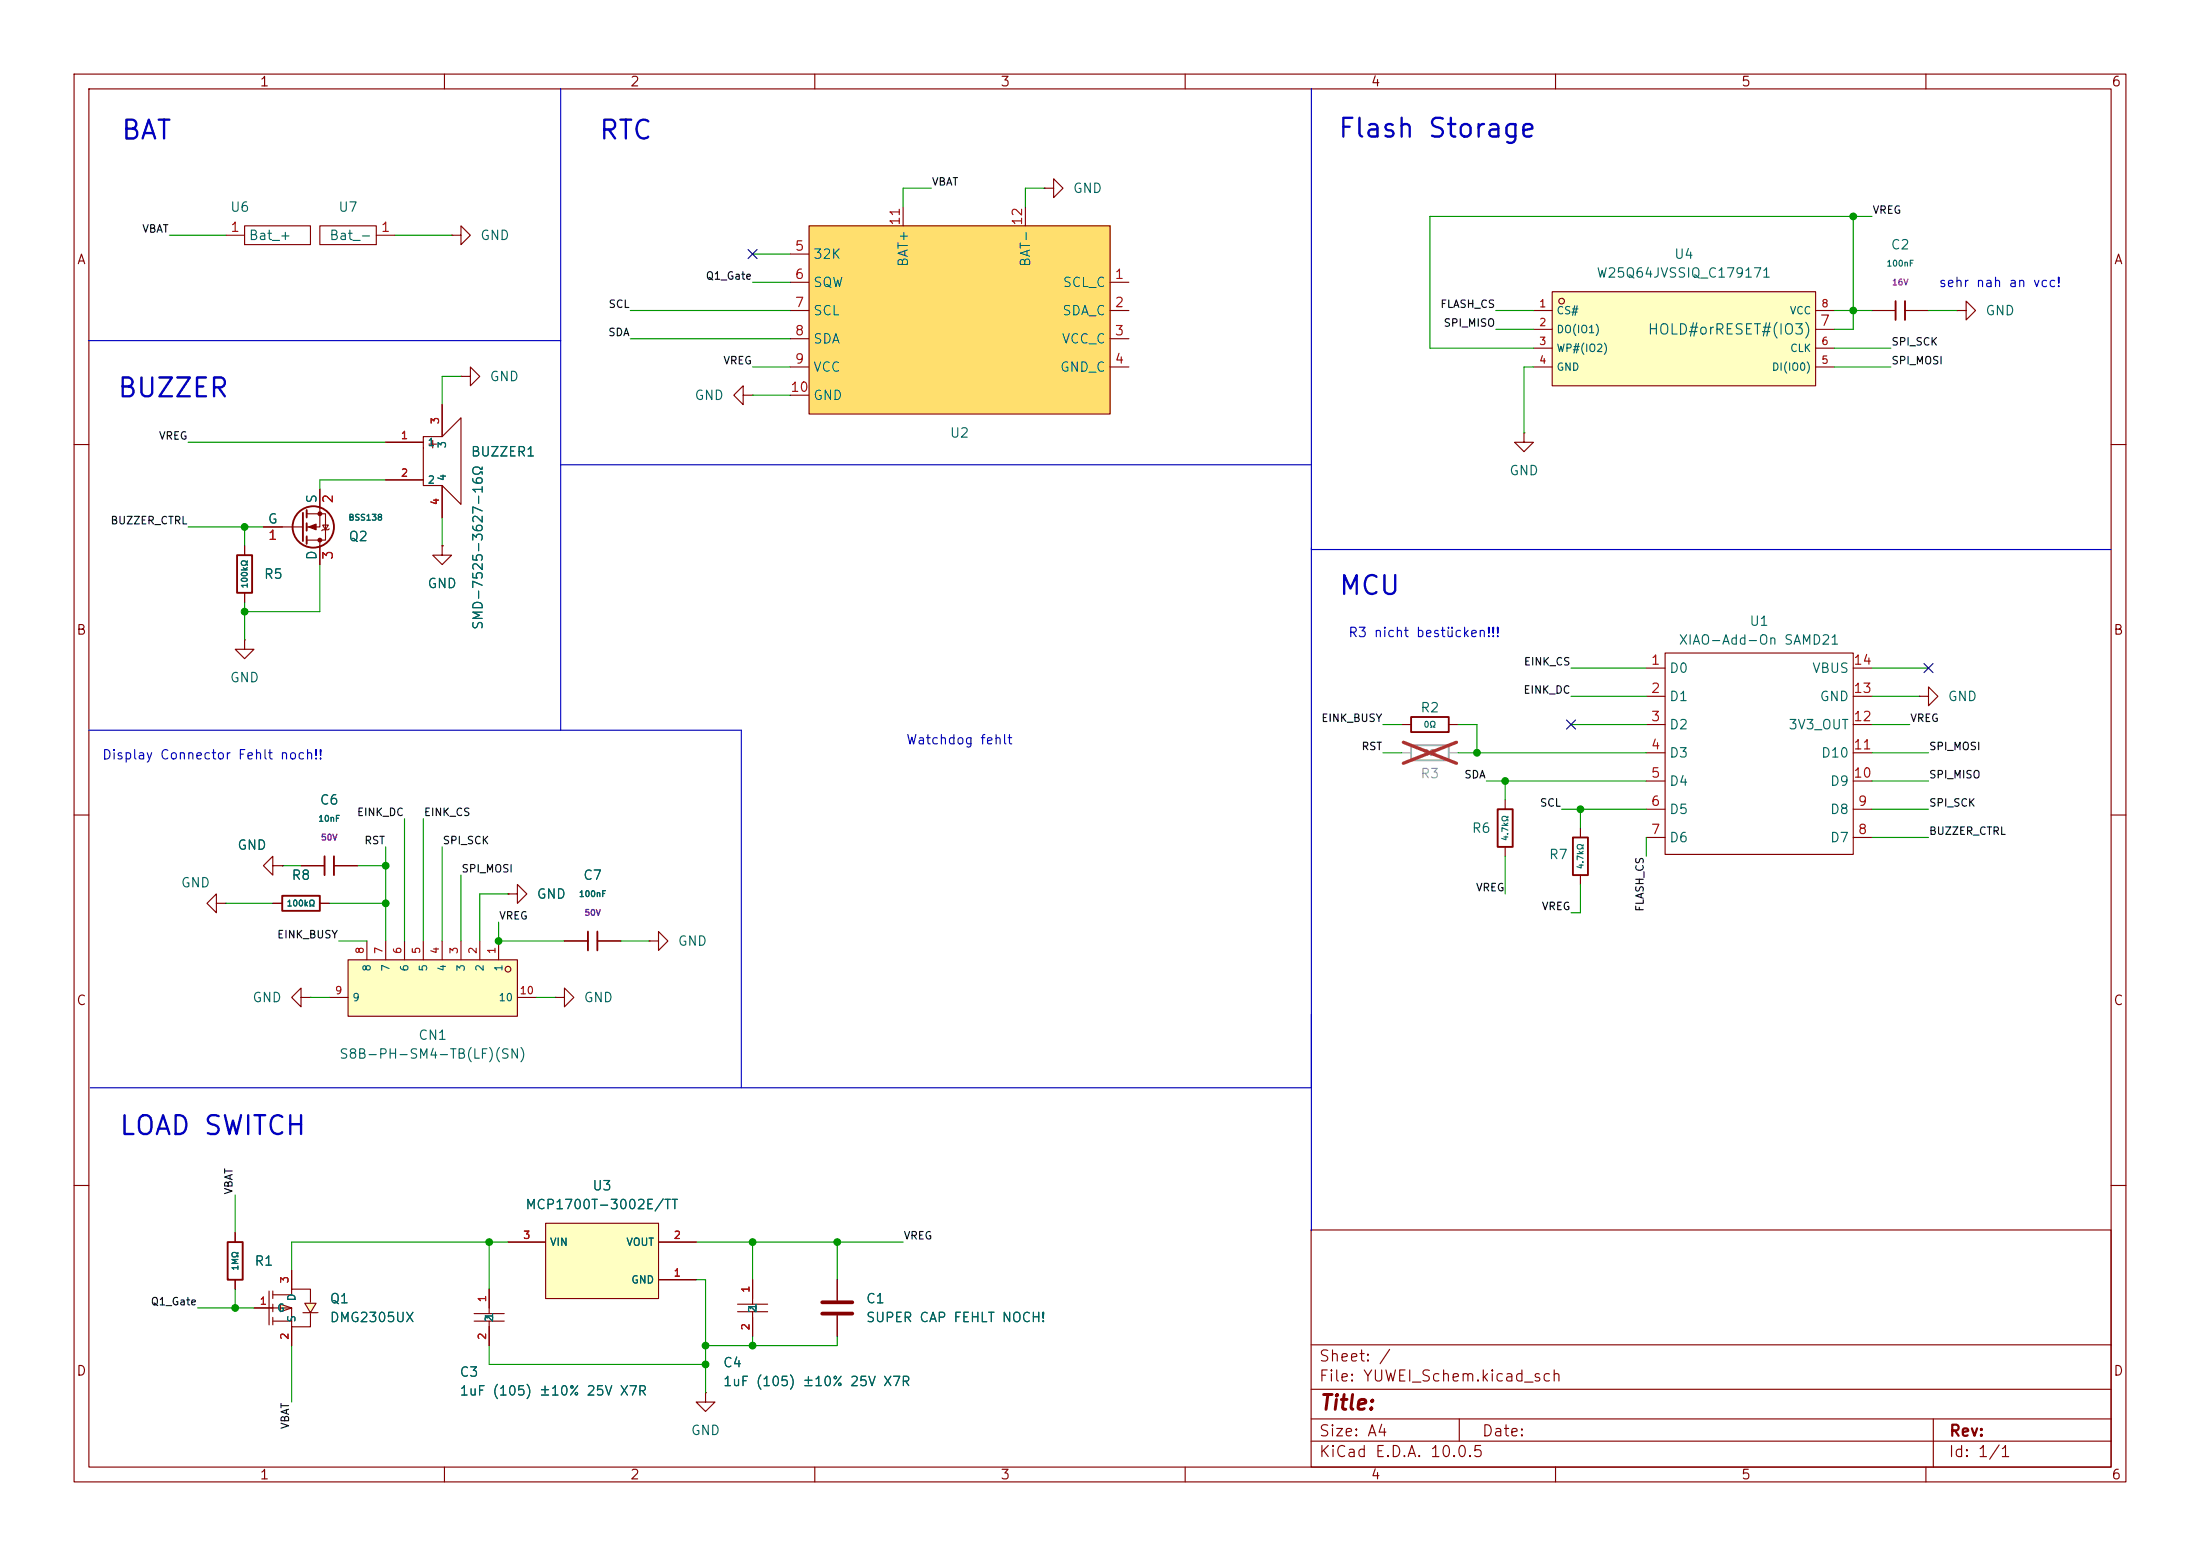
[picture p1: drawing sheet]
<svg xmlns="http://www.w3.org/2000/svg" width="297mm" height="210mm" viewBox="0 0 297 210" stroke-linecap="round" stroke-linejoin="round" font-family="sans-serif">
<g fill="none" stroke="#840000" stroke-width=".15">
<path d="M10 10h277v190h-277zM12 12h273v186h-273zM60 10v2M110 10v2M160 10v2M210 10v2M260 10v2M30.5 31.8h2.5M33 30.5h8.9v2.5h-8.9zM264.2 41.9h1.2v-1.3l1.3 1.3-1.3 1.3v-1.3M264.2 41.9h.1M10 60h2"/>
<path d="M35.6 71.1h5.3M41.4 69.3h2.5v3.6h-2.5M43.2 66v5.1h-1.8M43.2 72.9v3.3M43.6 70.9h.7l-.4 .6zM44.4 71.4l-.1 .1h-.7l-.2 .1M59.7 73.7v1.2h1.3l-1.3 1.3-1.3-1.3h1.3M59.7 73.7h.1M285 60h2M189.2 97.8h1.3M195.6 97.8h1.2M10 110h2"/>
<path d="M36.8 116.8v-1.2l-1.2 1.2 1.2 1.3v-1.3h1.3M38.1 116.8h.1M203.2 108v1.2M203.2 114.3v1.3M285 110h2M29.2 121.9v-1.2l-1.3 1.2 1.3 1.3v-1.3h1.3M30.5 121.9h.1M36.8 121.9h1.3M40.6 134.6v-1.2l-1.2 1.2 1.2 1.3v-1.3h1.3M41.9 134.6h.1M43.2 121.9h1.2M68.6 120.7h1.2v-1.3l1.3 1.3-1.3 1.2v-1.2"/>
<path d="M68.6 120.7h.1M74.9 134.6h1.3v-1.2l1.3 1.2-1.3 1.3v-1.3M74.9 134.6h.1M76.2 127h3.2M80.6 127h3.2M10 160h2M64 177.3h4.1M64 178.3h4.1M66 174v3.3M66 178.3v3.3M99.6 176h4M99.6 177h4"/>
<path d="M101.6 172.7v3.3M101.6 177v3.3M113 172.7v2.8M113 177.5v2.8M177 166h108v32h-108zM285 160h2M60 198v2M110 198v2M160 198v2M177 194.5h108M177 191.5h108M177 187.5h108"/>
<path d="M177 181.5h108M197 191.5v3M210 198v2M260 198v2M261 191.5v6.5"/>
</g>
<g fill="none" stroke="#840000" stroke-width=".25">
<path d="M40.9 69.2v3.8M41.4 68.8v1.1M41.4 70.6v1M41.4 72.4v1M190.5 96.8h5.1v2h-5.1zM202.2 109.2h2v5.1h-2zM38.1 120.9h5.1v2h-5.1zM79.4 125.7v2.6M80.6 125.7v2.6"/>
<circle cx="42.3" cy="71.1" r="2.79"/>
</g>
<g fill="#840000" stroke="#840000" stroke-width=".15">
<path d="M41.7 71.1l1-.4v.8z"/>
<circle cx="43.2" cy="72.9" r=".25"/>
<circle cx="43.2" cy="69.3" r=".25"/>
</g>
<path d="M190.5 100.6h5.1v2h-5.1z" fill="none" stroke="#a1a1a1" stroke-width=".25"/>
<path d="M189.2 101.6h1.3M195.6 101.6h1.2" fill="none" stroke="#a1a1a1" stroke-width=".15"/>
<path d="M189.5 100.2l7.1 2.8M196.6 100.2l-7.1 2.8" fill="none" stroke="#e12e31" stroke-width=".46"/>
<path d="M111 175.8h4.1M111 177.3h4.1" fill="none" stroke="#840000" stroke-width=".51"/>
<g fill="#ffffc2">
<path d="M37.8 176l1.6 .5-1.6 .5z"/>
<path d="M41.1 175.9h1.6l-.8 1.3z"/>
</g>
<g fill="none" stroke="#840000" stroke-width=".15">
<path d="M43.2 30.5h7.6v2.5h-7.6zM50.8 31.8h2.5M61 31.8h1.2v-1.3l1.3 1.3-1.3 1.2v-1.2M61 31.8h.1M62.2 50.8h1.3v-1.3l1.3 1.3-1.3 1.3v-1.3M62.2 50.8h.1M100.3 53.3v-1.2l-1.2 1.2 1.2 1.3v-1.3h1.3M101.6 53.3h.1M205.7 58.4v1.3h1.3l-1.3 1.3-1.2-1.3h1.2M205.7 58.4h.1M213.4 111.8v1.2M213.4 118.1v1.3"/>
<path d="M31.7 166.4v1.2M31.7 172.7v1.3M34.3 176.5h5.1v2.6h2.5v-1.8M36.3 174.2v4.6M36.8 174.8h2.6v-.8h2.5v1.8M36.8 174.2v1.1M36.8 176v1M36.8 177.8v1M36.8 178.3h2.6M37.8 176l1.6 .5-1.6 .5zM39.4 171.5v2.5M39.4 179.1v2.5"/>
<path d="M40.9 177.2h2M41.1 175.9h1.6l-.8 1.3z"/>
</g>
<path d="M212.3 113h2.1v5.1h-2.1zM30.7 167.6h2.1v5.1h-2.1z" fill="none" stroke="#840000" stroke-width=".25"/>
<path d="M73.7 165.1h15.2v10.2h-15.2z" fill="#ffffc2"/>
<path d="M68.6 167.6h5.1M73.7 165.1h15.2v10.2h-15.2zM88.9 172.7h5.1M88.9 167.6h5.1" fill="none" stroke="#840000" stroke-width=".15"/>
<path d="M109.2 30.5h40.7v25.4h-40.7z" fill="#ffdf6e"/>
<g fill="none" stroke="#840000" stroke-width=".15">
<path d="M106.7 38.1h2.5M106.7 34.3h2.5M109.2 30.5h40.7v25.4h-40.7zM121.9 27.9v2.6M138.4 27.9v2.6M149.9 38.1h2.5M106.7 41.9h2.5M106.7 45.7h2.5M106.7 49.5h2.5M106.7 53.3h2.5M149.9 41.9h2.5M149.9 45.7h2.5"/>
<path d="M149.9 49.5h2.5M33 73.7v1.2M33 80v1.3M222.2 90.2h2.6M222.2 94h2.6M222.2 97.8h2.6M224.8 88.1h25.4v27.2h-25.4zM250.2 90.2h2.5M250.2 94h2.5M250.2 97.8h2.5M222.2 101.6h2.6M222.2 105.4h2.6"/>
<path d="M222.2 109.2h2.6M222.2 113h2.6M250.2 101.6h2.5M250.2 105.4h2.5M250.2 109.2h2.5M250.2 113h2.5M87.6 127h1.3v-1.3l1.3 1.3-1.3 1.3v-1.3M87.6 127h.1M95.2 188v1.2h1.3l-1.3 1.3-1.2-1.3h1.2M95.2 188h.1"/>
</g>
<path d="M32 74.9h2v5.1h-2z" fill="none" stroke="#840000" stroke-width=".25"/>
<path d="M209.5 39.4h35.6v12.7h-35.6z" fill="#ffffc2"/>
<circle cx="210.8" cy="40.6" r=".38" fill="#ffffc2" stroke="#ffffc2" stroke-width=".14"/>
<g fill="none" stroke="#840000" stroke-width=".15">
<path d="M209.5 39.4h35.6v12.7h-35.6zM207 41.9h2.5M207 44.5h2.5M207 47h2.5M207 49.5h2.5M245.1 41.9h2.5M245.1 44.5h2.5M245.1 47h2.5M245.1 49.5h2.5M252.7 41.9h3.2M257.2 41.9h3.1M259.1 94h1.2v-1.3l1.3 1.3-1.3 1.3v-1.3"/>
<path d="M259.1 94h.1M40.6 116.8h3.2M45.1 116.8h3.2"/>
<circle cx="210.8" cy="40.6" r=".38"/>
</g>
<path d="M255.9 40.6v2.6M257.2 40.6v2.6M43.8 115.6v2.5M45.1 115.6v2.5" fill="none" stroke="#840000" stroke-width=".25"/>
<path d="M47 129.5h22.8v7.7h-22.8z" fill="#ffffc2"/>
<circle cx="68.6" cy="130.8" r=".38" fill="#ffffc2" stroke="#ffffc2" stroke-width=".14"/>
<g fill="none" stroke="#840000" stroke-width=".15">
<path d="M141 25.4h1.2v-1.3l1.3 1.3-1.3 1.3v-1.3M141 25.4h.1M52.1 59.7h5M57.1 58.9h2.6l2.5-2.5v11.7l-2.5-2.6h-2.6zM57.9 59.9h1M58.4 59.4v1.1M59.7 54.6v4.3M33 73.7v1.2M35.6 71.1h2.5M43.2 66v2.6M43.2 73.7v2.5M52.1 64.8h5"/>
<path d="M59.7 73.7h.1M59.7 65.5v4.4M33 86.4v1.2h1.3l-1.3 1.3-1.3-1.3h1.3M33 86.4h.1M33 80v1.3M38.1 116.8h.1M40.6 116.8h3.2M45.1 116.8h3.2M36.8 121.9h1.3M43.2 121.9h1.2M44.4 134.6h2.6M47 129.5h22.8v7.7h-22.8z"/>
<path d="M49.5 127v2.5M52.1 127v2.5M54.6 127v2.5M57.1 127v2.5M59.7 127v2.5M62.2 127v2.5M64.8 127v2.5M67.3 127v2.5M68.6 120.7h.1M69.8 134.6h2.6M76.2 127h3.2M80.6 127h3.2"/>
<path d="M31.7 166.4v1.2M31.7 172.7v1.3M34.3 176.5h2.5M39.4 171.5v2.5M39.4 179.1v2.5M66 174v2.5M66 179.1v2.5M68.6 167.6h5.1M88.9 172.7h5.1M88.9 167.6h5.1M101.6 172.7v2.6M101.6 177.8v2.5"/>
<path d="M113 172.7v2.8M113 177.5v2.8"/>
<circle cx="68.6" cy="130.8" r=".38"/>
</g>
<path d="M75.7 11.9v86.7M177 11.9v154.2M11.9 46h63.8M75.7 62.7h101.3M177 74.2h108M11.9 98.6h88.2v48.2M12.2 146.8h164.8" fill="none" stroke="#0000c2" stroke-width=".15"/>
<g fill="none" stroke="#009600" stroke-width=".15">
<path d="M22.9 31.8h7.6M53.3 31.8h7.7M101.6 38.1h5.1M101.6 34.3h5.1M125.7 25.4h-3.8v2.5M141 25.4h-2.6v2.5M250.2 29.2v15.3h-2.6M252.7 29.2h-59.7v17.8h14M25.4 59.7h26.7M62.2 50.8h-2.5v3.8M85.1 41.9h21.6M85.1 45.7h21.6"/>
<path d="M101.6 49.5h5.1M101.6 53.3h5.1M201.9 41.9h5.1M201.9 44.5h5.1M207 49.5h-1.3v8.9M247.6 49.5h7.7M247.6 41.9h5.1M247.6 47h7.7M260.3 41.9h3.9M25.4 71.1h10.2M33 71.1v2.6M43.2 76.2v6.4h-10.2"/>
<path d="M52.1 64.8h-8.9v1.2M59.7 69.9v3.8M33 81.3v5.1M186.7 97.8h2.5M196.8 97.8h2.6v3.8M212.1 90.2h10.1M212.1 97.8h10.1M212.1 94h10.1M252.7 90.2h7.6M252.7 97.8h5.1M252.7 94h6.4M38.1 116.8h2.5"/>
<path d="M48.3 116.8h3.8M52.1 114.3v12.7M54.6 110.5v16.5M57.1 110.5v16.5M59.7 114.3v12.7M62.2 118.1v8.9M186.7 101.6h2.5M196.8 101.6h25.4M200.7 105.4h21.5M203.2 105.4v2.6M203.2 115.6v5.1M210.8 109.2h11.4"/>
<path d="M213.4 109.2v2.6M213.4 119.4v3.8h-1.3M222.2 113v2.6M252.7 101.6h7.6M252.7 113h7.6M252.7 109.2h7.6M252.7 105.4h7.6M30.5 121.9h6.3M41.9 134.6h2.5M44.4 121.9h7.7M45.7 127h3.8M67.3 124.5v2.5h8.9"/>
<path d="M68.6 120.7h-3.8v6.3M72.4 134.6h2.5M83.8 127h3.8M26.7 176.5h7.6M31.7 161.3v5.1M31.7 174v2.5M66 167.6v6.4M68.6 167.6h-29.2v3.9M94 167.6h27.9M94 172.7h1.2v15.3M101.6 167.6v5.1M113 167.6v5.1"/>
<path d="M39.4 181.6v7.6M66 181.6v2.6h29.2M101.6 180.3v1.3M113 180.3v1.3h-17.8"/>
</g>
<path d="M101 33.7l1.2 1.2M102.2 33.7l-1.2 1.2M211.5 97.2l1.2 1.2M212.7 97.2l-1.2 1.2M259.7 89.6l1.3 1.2M261 89.6l-1.3 1.2" fill="none" stroke="#000084" stroke-width=".15"/>
<g fill="#009600" stroke="#009600" stroke-width=".14">
<circle cx="213.4" cy="109.2" r=".46"/>
<circle cx="199.4" cy="101.6" r=".46"/>
<circle cx="203.2" cy="105.4" r=".46"/>
<circle cx="31.7" cy="176.5" r=".46"/>
<circle cx="67.3" cy="127" r=".46"/>
<circle cx="52.1" cy="121.9" r=".46"/>
<circle cx="52.1" cy="116.8" r=".46"/>
<circle cx="66" cy="167.6" r=".46"/>
<circle cx="33" cy="71.1" r=".46"/>
<circle cx="33" cy="82.6" r=".46"/>
<circle cx="113" cy="167.6" r=".46"/>
<circle cx="101.6" cy="181.6" r=".46"/>
<circle cx="95.2" cy="181.6" r=".46"/>
<circle cx="95.2" cy="184.2" r=".46"/>
<circle cx="101.6" cy="167.6" r=".46"/>
<circle cx="250.2" cy="41.9" r=".46"/>
<circle cx="250.2" cy="29.2" r=".46"/>
</g>
<g font-size="2.5" fill="#0000c2">
<text x="16.2" y="19.5">BAT</text>
<text x="80.7" y="19.5">RTC</text>
<text x="180.5" y="19.2">Flash Storage</text>
<text x="15.7" y="54.3">BUZZER</text>
<text x="180.6" y="80.9">MCU</text>
<text x="16" y="153.8">LOAD SWITCH</text>
</g>
<text font-size="2" fill="#840000" x="178" y="190.8">Title:</text>
<g font-size="1.5" fill="#840000">
<text x="178" y="184.1">Sheet: /</text>
<text x="178" y="186.8">File: YUWEI_Schem.kicad_sch</text>
<text x="178" y="197">KiCad E.D.A. 10.0.5</text>
<text x="178" y="194.2">Size: A4</text>
<text x="200" y="194.2">Date:</text>
<text x="263" y="197">Id: 1/1</text>
<text x="263" y="194.2">Rev:</text>
</g>
<text font-size="1.4" fill="#006464" x="222.3" y="45.5">HOLD#orRESET#(IO3)</text>
<text font-size="1.4" fill="#a90000" x="245.6" y="44.3">7</text>
<g font-size="1.3" fill="#840000">
<text x="35" y="12">1</text>
<text x="85" y="12">2</text>
<text x="135" y="12">3</text>
<text x="185" y="12">4</text>
<text x="235" y="12">5</text>
<text x="285" y="12">6</text>
<text x="10.3" y="36">A</text>
<text x="285.3" y="36">A</text>
<text x="10.2" y="86">B</text>
<text x="285.2" y="86">B</text>
<text x="10.2" y="136">C</text>
<text x="285.2" y="136">C</text>
<text x="10.2" y="186">D</text>
<text x="285.2" y="186">D</text>
<text x="35" y="200">1</text>
<text x="85" y="200">2</text>
<text x="135" y="200">3</text>
<text x="185" y="200">4</text>
<text x="235" y="200">5</text>
<text x="285" y="200">6</text>
</g>
<g font-size="1.3" fill="#006464">
<text x="31" y="28.9">U6</text>
<text x="45.6" y="28.9">U7</text>
<text x="144.8" y="26.4">GND</text>
<text x="33.5" y="32.7">Bat_+</text>
<text x="44.4" y="32.7">Bat_-</text>
<text x="64.8" y="32.7">GND</text>
<text x="109.7" y="35.3">32K</text>
<text x="225.9" y="35.3">U4</text>
<text x="255.2" y="34">C2</text>
<text x="109.7" y="39.1">SQW</text>
<text x="122.9" y="36.1" transform="rotate(-90 122.9 36.1)">BAT+</text>
<text x="139.4" y="36.1" transform="rotate(-90 139.4 36.1)">BAT-</text>
<text x="143.4" y="39.1">SCL_C</text>
<text x="215.4" y="37.8">W25Q64JVSSIQ_C179171</text>
<text x="109.7" y="42.9">SCL</text>
<text x="109.7" y="46.7">SDA</text>
<text x="143.3" y="46.7">VCC_C</text>
<text x="143.3" y="42.9">SDA_C</text>
<text x="268" y="42.9">GND</text>
<text x="66" y="51.8">GND</text>
<text x="109.7" y="50.5">VCC</text>
<text x="143" y="50.5">GND_C</text>
<text x="93.7" y="54.3">GND</text>
<text x="109.7" y="54.3">GND</text>
<text x="128.1" y="59.4">U2</text>
<text x="63.5" y="61.9">BUZZER1</text>
<text x="203.7" y="64.5">GND</text>
<text x="36.1" y="71">G</text>
<text x="43" y="68" transform="rotate(-90 43 68)">S</text>
<text x="43" y="75.7" transform="rotate(-90 43 75.7)">D</text>
<text x="47" y="73.4">Q2</text>
<text x="35.5" y="78.4">R5</text>
<text x="57.6" y="79.7">GND</text>
<text x="65.5" y="85.1" transform="rotate(-90 65.5 85.1)">SMD-7525-3627-16Ω</text>
<text x="226.5" y="87.3">XIAO-Add-On SAMD21</text>
<text x="236.1" y="84.8">U1</text>
<text x="31" y="92.4">GND</text>
<text x="225.3" y="91.1">D0</text>
<text x="225.3" y="94.9">D1</text>
<text x="244.6" y="91.1">VBUS</text>
<text x="245.6" y="94.9">GND</text>
<text x="262.9" y="94.9">GND</text>
<text x="191.7" y="96.5">R2</text>
<text x="225.3" y="98.8">D2</text>
<text x="241.4" y="98.8">3V3_OUT</text>
<text x="225.3" y="102.6">D3</text>
<text x="225.3" y="106.4">D4</text>
<text x="245.8" y="102.6">D10</text>
<text x="247" y="106.4">D9</text>
<text x="43.1" y="108.9">C6</text>
<text x="198.6" y="112.7">R6</text>
<text x="225.3" y="110.2">D5</text>
<text x="225.3" y="114">D6</text>
<text x="247" y="114">D7</text>
<text x="247" y="110.2">D8</text>
<text x="32" y="115">GND</text>
<text x="39.3" y="119.1">R8</text>
<text x="78.6" y="119.1">C7</text>
<text x="209" y="116.3">R7</text>
<text x="24.3" y="120.1">GND</text>
<text x="72.4" y="121.6">GND</text>
<text x="91.4" y="128">GND</text>
<text x="34" y="135.6">GND</text>
<text x="78.7" y="135.6">GND</text>
<text x="45.7" y="143.2">S8B-PH-SM4-TB(LF)(SN)</text>
<text x="56.4" y="140.7">CN1</text>
<text x="79.9" y="161">U3</text>
<text x="70.8" y="163.5">MCP1700T-3002E/TT</text>
<text x="34.3" y="171.1">R1</text>
<text x="44.4" y="176.2">Q1</text>
<text x="44.4" y="178.8">DMG2305UX</text>
<text x="116.8" y="176.2">C1</text>
<text x="116.8" y="178.8">SUPER CAP FEHLT NOCH!</text>
<text x="97.5" y="184.9">C4</text>
<text x="62" y="186.1">C3</text>
<text x="62" y="188.7">1uF (105) ±10% 25V X7R</text>
<text x="97.5" y="187.4">1uF (105) ±10% 25V X7R</text>
<text x="93.2" y="194">GND</text>
</g>
<g font-size="1.3" fill="#a90000">
<text x="31" y="31.6">1</text>
<text x="51.3" y="31.6">1</text>
<text x="107.2" y="34.2">5</text>
<text x="121.8" y="30.5" transform="rotate(-90 121.8 30.5)">11</text>
<text x="138.3" y="30.5" transform="rotate(-90 138.3 30.5)">12</text>
<text x="107.2" y="38">6</text>
<text x="107.2" y="41.8">7</text>
<text x="150.4" y="38">1</text>
<text x="150.4" y="41.8">2</text>
<text x="107.2" y="45.6">8</text>
<text x="150.4" y="45.6">3</text>
<text x="106.6" y="53.2">10</text>
<text x="107.2" y="49.4">9</text>
<text x="150.4" y="49.4">4</text>
<text x="45.2" y="68" transform="rotate(-90 45.2 68)">2</text>
<text x="36.1" y="73.2">1</text>
<text x="45.2" y="75.7" transform="rotate(-90 45.2 75.7)">3</text>
<text x="222.8" y="90">1</text>
<text x="222.8" y="93.8">2</text>
<text x="250.1" y="93.8">13</text>
<text x="250.1" y="90">14</text>
<text x="222.8" y="97.7">3</text>
<text x="222.8" y="101.5">4</text>
<text x="250.1" y="101.5">11</text>
<text x="250.1" y="97.7">12</text>
<text x="222.8" y="105.3">5</text>
<text x="250.1" y="105.3">10</text>
<text x="222.8" y="109.1">6</text>
<text x="222.8" y="112.9">7</text>
<text x="250.7" y="112.9">8</text>
<text x="250.7" y="109.1">9</text>
</g>
<g font-size="1.3" fill="#0000c2">
<text x="261.7" y="39.1">sehr nah an vcc!</text>
<text x="181.9" y="86.3">R3 nicht bestücken!!!</text>
<text x="122.2" y="100.8">Watchdog fehlt</text>
<text x="13.7" y="102.8">Display Connector Fehlt noch!!</text>
</g>
<text font-size="1.3" fill="#989898" x="191.7" y="105.4">R3</text>
<g font-size="1" fill="#0f0f0f">
<text x="125.7" y="25.3">VBAT</text>
<text x="252.7" y="29.1">VREG</text>
<text x="19.1" y="31.6">VBAT</text>
<text x="82.1" y="41.8">SCL</text>
<text x="95.2" y="38">Q1_Gate</text>
<text x="194.4" y="41.8">FLASH_CS</text>
<text x="82" y="45.6">SDA</text>
<text x="194.8" y="44.3">SPI_MISO</text>
<text x="255.3" y="46.9">SPI_SCK</text>
<text x="97.6" y="49.4">VREG</text>
<text x="255.3" y="49.4">SPI_MOSI</text>
<text x="21.4" y="59.6">VREG</text>
<text x="14.8" y="71">BUZZER_CTRL</text>
<text x="205.6" y="93.9">EINK_DC</text>
<text x="205.6" y="90.1">EINK_CS</text>
<text x="178.3" y="97.7">EINK_BUSY</text>
<text x="183.7" y="101.5">RST</text>
<text x="257.8" y="97.7">VREG</text>
<text x="260.3" y="101.5">SPI_MOSI</text>
<text x="197.6" y="105.3">SDA</text>
<text x="260.3" y="105.3">SPI_MISO</text>
<text x="48.1" y="110.4">EINK_DC</text>
<text x="57.1" y="110.4">EINK_CS</text>
<text x="207.8" y="109.1">SCL</text>
<text x="260.3" y="109.1">SPI_SCK</text>
<text x="260.3" y="112.9">BUZZER_CTRL</text>
<text x="49.1" y="114.2">RST</text>
<text x="59.7" y="114.2">SPI_SCK</text>
<text x="62.2" y="118">SPI_MOSI</text>
<text x="67.3" y="124.4">VREG</text>
<text x="199.2" y="120.5">VREG</text>
<text x="208.1" y="123.1">VREG</text>
<text x="222.1" y="123.1" transform="rotate(-90 222.1 123.1)">FLASH_CS</text>
<text x="37.3" y="126.9">EINK_BUSY</text>
<text x="31.6" y="161.3" transform="rotate(-90 31.6 161.3)">VBAT</text>
<text x="121.9" y="167.5">VREG</text>
<text x="20.3" y="176.4">Q1_Gate</text>
<text x="39.3" y="193" transform="rotate(-90 39.3 193)">VBAT</text>
</g>
<g font-size="1" fill="#a90000">
<text x="207.7" y="41.7">1</text>
<text x="245.8" y="41.7">8</text>
<text x="207.7" y="44.3">2</text>
<text x="207.7" y="46.8">3</text>
<text x="245.8" y="46.8">6</text>
<text x="207.7" y="49.3">4</text>
<text x="245.8" y="49.3">5</text>
<text x="54" y="59.5">1</text>
<text x="59.5" y="57.3" transform="rotate(-90 59.5 57.3)">3</text>
<text x="54" y="64.6">2</text>
<text x="59.5" y="68.3" transform="rotate(-90 59.5 68.3)">4</text>
<text x="49.3" y="128.8" transform="rotate(-90 49.3 128.8)">8</text>
<text x="51.9" y="128.8" transform="rotate(-90 51.9 128.8)">7</text>
<text x="54.4" y="128.8" transform="rotate(-90 54.4 128.8)">6</text>
<text x="57" y="128.8" transform="rotate(-90 57 128.8)">5</text>
<text x="59.5" y="128.8" transform="rotate(-90 59.5 128.8)">4</text>
<text x="62" y="128.8" transform="rotate(-90 62 128.8)">3</text>
<text x="64.6" y="128.8" transform="rotate(-90 64.6 128.8)">2</text>
<text x="67.1" y="128.8" transform="rotate(-90 67.1 128.8)">1</text>
<text x="45.1" y="134.4">9</text>
<text x="70.1" y="134.4">10</text>
<text x="70.5" y="167.5">3</text>
<text x="90.9" y="167.5">2</text>
<text x="39.2" y="173.3" transform="rotate(-90 39.2 173.3)">3</text>
<text x="90.9" y="172.5">1</text>
<text x="35" y="176.3">1</text>
<text x="65.9" y="175.8" transform="rotate(-90 65.9 175.8)">1</text>
<text x="101.4" y="179.6" transform="rotate(-90 101.4 179.6)">2</text>
<text x="101.4" y="174.6" transform="rotate(-90 101.4 174.6)">1</text>
<text x="39.2" y="180.9" transform="rotate(-90 39.2 180.9)">2</text>
<text x="65.9" y="180.9" transform="rotate(-90 65.9 180.9)">2</text>
</g>
<g font-size="1" fill="#006464">
<text x="210.1" y="42.7">CS#</text>
<text x="210.1" y="45.2">DO(IO1)</text>
<text x="210.1" y="47.7">WP#(IO2)</text>
<text x="241.5" y="42.7">VCC</text>
<text x="241.6" y="47.7">CLK</text>
<text x="210.1" y="50.3">GND</text>
<text x="239.1" y="50.3">DI(IO0)</text>
<text x="57.7" y="60.4">1</text>
<text x="57.7" y="65.5">2</text>
<text x="60.4" y="65" transform="rotate(-90 60.4 65)">4</text>
<text x="60.4" y="60.6" transform="rotate(-90 60.4 60.6)">3</text>
<text x="50.3" y="131.2" transform="rotate(-90 50.3 131.2)">8</text>
<text x="52.8" y="131.2" transform="rotate(-90 52.8 131.2)">7</text>
<text x="55.4" y="131.2" transform="rotate(-90 55.4 131.2)">6</text>
<text x="57.9" y="131.2" transform="rotate(-90 57.9 131.2)">5</text>
<text x="60.4" y="131.2" transform="rotate(-90 60.4 131.2)">4</text>
<text x="63" y="131.2" transform="rotate(-90 63 131.2)">3</text>
<text x="65.5" y="131.2" transform="rotate(-90 65.5 131.2)">2</text>
<text x="68.1" y="131.2" transform="rotate(-90 68.1 131.2)">1</text>
<text x="47.5" y="135.4">9</text>
<text x="67.2" y="135.4">10</text>
<text x="74.2" y="168.4">VIN</text>
<text x="84.5" y="168.4">VOUT</text>
<text x="85.1" y="173.5">GND</text>
<text x="37.3" y="177.3">G</text>
<text x="40.1" y="178.6" transform="rotate(-90 40.1 178.6)">S</text>
<text x="40.1" y="175.7" transform="rotate(-90 40.1 175.7)">D</text>
<text x="66.8" y="178.6" transform="rotate(-90 66.8 178.6)">2</text>
<text x="66.8" y="178.2" transform="rotate(-90 66.8 178.2)">1</text>
<text x="102.4" y="177.3" transform="rotate(-90 102.4 177.3)">2</text>
<text x="102.4" y="176.9" transform="rotate(-90 102.4 176.9)">1</text>
</g>
<g font-size=".8" fill="#006464">
<text x="254.6" y="36.2">100nF</text>
<text x="47" y="70.5">BSS138</text>
<text x="33.6" y="79.5" transform="rotate(-90 33.6 79.5)">100kΩ</text>
<text x="192.1" y="98.4">0Ω</text>
<text x="42.9" y="111.1">10nF</text>
<text x="203.8" y="113.6" transform="rotate(-90 203.8 113.6)">4.7kΩ</text>
<text x="214" y="117.4" transform="rotate(-90 214 117.4)">4.7kΩ</text>
<text x="38.6" y="122.5">100kΩ</text>
<text x="78.1" y="121.3">100nF</text>
<text x="32.4" y="171.6" transform="rotate(-90 32.4 171.6)">1MΩ</text>
</g>
<g font-size=".8" fill="#840084">
<text x="255.4" y="38.7">16V</text>
<text x="43.3" y="113.6">50V</text>
<text x="78.8" y="123.8">50V</text>
</g>
<text font-size=".8" fill="#989898" x="192.1" y="102.2">0Ω</text>
</svg>
